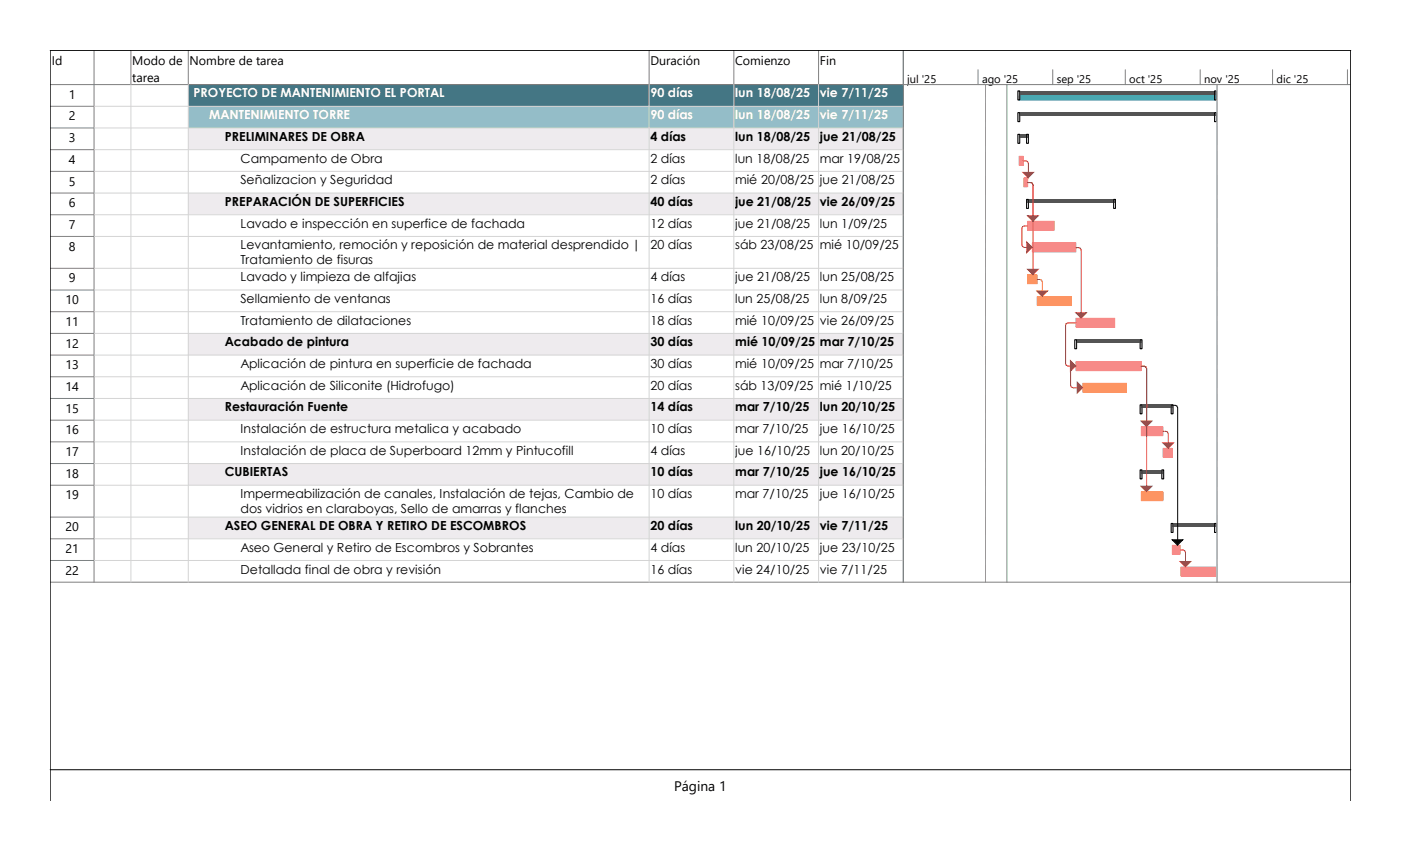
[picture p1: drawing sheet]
<svg xmlns="http://www.w3.org/2000/svg" width="356mm" height="216mm" viewBox="0 0 356 216" stroke-linecap="round" stroke-linejoin="round" font-family="sans-serif">
<g fill="#447684">
<path d="M47.8 21.4h116.9v5.5h-116.9z"/>
<path d="M164.7 21.4h21.5v5.5h-21.5z"/>
<path d="M186.2 21.4h21.5v5.5h-21.5z"/>
<path d="M207.7 21.4h21.5v5.5h-21.5z"/>
</g>
<g fill="#94bdc8">
<path d="M47.8 26.9h116.9v5.5h-116.9z"/>
<path d="M164.7 26.9h21.5v5.5h-21.5z"/>
<path d="M186.2 26.9h21.5v5.5h-21.5z"/>
<path d="M207.7 26.9h21.5v5.5h-21.5z"/>
</g>
<g fill="#eeebee">
<path d="M47.8 32.4h116.9v5.5h-116.9z"/>
<path d="M164.7 32.4h21.5v5.5h-21.5z"/>
<path d="M186.2 32.4h21.5v5.5h-21.5z"/>
<path d="M207.7 32.4h21.5v5.5h-21.5z"/>
</g>
<g fill="#fff">
<path d="M47.8 37.9h116.9v5.5h-116.9z"/>
<path d="M164.7 37.9h21.5v5.5h-21.5z"/>
<path d="M186.2 37.9h21.5v5.5h-21.5z"/>
<path d="M207.7 37.9h21.5v5.5h-21.5z"/>
<path d="M47.8 43.4h116.9v5.5h-116.9z"/>
<path d="M164.7 43.4h21.5v5.5h-21.5z"/>
<path d="M186.2 43.4h21.5v5.5h-21.5z"/>
<path d="M207.7 43.4h21.5v5.5h-21.5z"/>
</g>
<g fill="#eeebee">
<path d="M47.8 48.9h116.9v5.5h-116.9z"/>
<path d="M164.7 48.9h21.5v5.5h-21.5z"/>
<path d="M186.2 48.9h21.5v5.5h-21.5z"/>
<path d="M207.7 48.9h21.5v5.5h-21.5z"/>
</g>
<g fill="#fff">
<path d="M47.8 54.4h116.9v5.5h-116.9z"/>
<path d="M164.7 54.4h21.5v5.5h-21.5z"/>
<path d="M186.2 54.4h21.5v5.5h-21.5z"/>
<path d="M207.7 54.4h21.5v5.5h-21.5z"/>
<path d="M47.8 59.9h116.9v8.1h-116.9z"/>
<path d="M164.7 59.9h21.5v8.1h-21.5z"/>
<path d="M186.2 59.9h21.5v8.1h-21.5z"/>
<path d="M207.7 59.9h21.5v8.1h-21.5z"/>
<path d="M47.8 68h116.9v5.5h-116.9z"/>
<path d="M164.7 68h21.5v5.5h-21.5z"/>
<path d="M186.2 68h21.5v5.5h-21.5z"/>
<path d="M207.7 68h21.5v5.5h-21.5z"/>
<path d="M47.8 73.5h116.9v5.5h-116.9z"/>
<path d="M164.7 73.5h21.5v5.5h-21.5z"/>
<path d="M186.2 73.5h21.5v5.5h-21.5z"/>
<path d="M207.7 73.5h21.5v5.5h-21.5z"/>
<path d="M47.8 79h116.9v5.5h-116.9z"/>
<path d="M164.7 79h21.5v5.5h-21.5z"/>
<path d="M186.2 79h21.5v5.5h-21.5z"/>
<path d="M207.7 79h21.5v5.5h-21.5z"/>
</g>
<g fill="#eeebee">
<path d="M47.8 84.5h116.9v5.5h-116.9z"/>
<path d="M164.7 84.5h21.5v5.5h-21.5z"/>
<path d="M186.2 84.5h21.5v5.5h-21.5z"/>
<path d="M207.7 84.5h21.5v5.5h-21.5z"/>
</g>
<g fill="#fff">
<path d="M47.8 90h116.9v5.5h-116.9z"/>
<path d="M164.7 90h21.5v5.5h-21.5z"/>
<path d="M186.2 90h21.5v5.5h-21.5z"/>
<path d="M207.7 90h21.5v5.5h-21.5z"/>
<path d="M47.8 95.5h116.9v5.5h-116.9z"/>
<path d="M164.7 95.5h21.5v5.5h-21.5z"/>
<path d="M186.2 95.5h21.5v5.5h-21.5z"/>
<path d="M207.7 95.5h21.5v5.5h-21.5z"/>
</g>
<g fill="#eeebee">
<path d="M47.8 101h116.9v5.6h-116.9z"/>
<path d="M164.7 101h21.5v5.6h-21.5z"/>
<path d="M186.2 101h21.5v5.6h-21.5z"/>
<path d="M207.7 101h21.5v5.6h-21.5z"/>
</g>
<g fill="#fff">
<path d="M47.8 106.6h116.9v5.5h-116.9z"/>
<path d="M164.7 106.6h21.5v5.5h-21.5z"/>
<path d="M186.2 106.6h21.5v5.5h-21.5z"/>
<path d="M207.7 106.6h21.5v5.5h-21.5z"/>
<path d="M47.8 112.1h116.9v5.5h-116.9z"/>
<path d="M164.7 112.1h21.5v5.5h-21.5z"/>
<path d="M186.2 112.1h21.5v5.5h-21.5z"/>
<path d="M207.7 112.1h21.5v5.5h-21.5z"/>
</g>
<g fill="#eeebee">
<path d="M47.8 117.6h116.9v5.5h-116.9z"/>
<path d="M164.7 117.6h21.5v5.5h-21.5z"/>
<path d="M186.2 117.6h21.5v5.5h-21.5z"/>
<path d="M207.7 117.6h21.5v5.5h-21.5z"/>
</g>
<g fill="#fff">
<path d="M47.8 123.1h116.9v8h-116.9z"/>
<path d="M164.7 123.1h21.5v8h-21.5z"/>
<path d="M186.2 123.1h21.5v8h-21.5z"/>
<path d="M207.7 123.1h21.5v8h-21.5z"/>
</g>
<g fill="#eeebee">
<path d="M47.8 131.1h116.9v5.6h-116.9z"/>
<path d="M164.7 131.1h21.5v5.6h-21.5z"/>
<path d="M186.2 131.1h21.5v5.6h-21.5z"/>
<path d="M207.7 131.1h21.5v5.6h-21.5z"/>
</g>
<g fill="#fff">
<path d="M47.8 136.7h116.9v5.5h-116.9z"/>
<path d="M164.7 136.7h21.5v5.5h-21.5z"/>
<path d="M186.2 136.7h21.5v5.5h-21.5z"/>
<path d="M207.7 136.7h21.5v5.5h-21.5z"/>
<path d="M47.8 142.2h116.9v5.5h-116.9z"/>
<path d="M164.7 142.2h21.5v5.5h-21.5z"/>
<path d="M186.2 142.2h21.5v5.5h-21.5z"/>
<path d="M207.7 142.2h21.5v5.5h-21.5z"/>
</g>
<g fill="none" stroke="#808080" stroke-width=".25">
<path d="M23.9 12.8v134.9M33.2 12.8v8.7M47.8 12.8v8.7M164.8 12.8v8.7M186.3 12.8v8.7M207.8 12.8v8.7M229.3 12.8v134.9h-216.5M12.8 21.5h216.5M12.8 27h11.1M12.8 32.5h11.1M12.8 38h11.1M12.8 43.5h11.1"/>
<path d="M12.8 49h11.1M12.8 54.5h11.1M12.8 60h11.1M12.8 68.1h11.1M12.8 73.6h11.1M12.8 79.1h11.1M12.8 84.6h11.1M12.8 90.1h11.1M12.8 95.6h11.1M12.8 101.1h11.1M12.8 106.6h11.1M12.8 112.1h11.1"/>
<path d="M12.8 117.6h11.1M12.8 123.1h11.1M12.8 131.2h11.1M12.8 136.7h11.1M12.8 142.2h11.1"/>
</g>
<g fill="none" stroke="#d4d4d4" stroke-width=".25">
<path d="M24 27h205.3M24 32.5h205.3M24 38h205.3M33.2 21.5v126.2M47.8 21.5v126.2M164.8 21.5v126.2M186.3 21.5v126.2M207.8 21.5v126.2M24 43.5h205.3M24 49h205.3M24 54.5h205.3M24 60h205.3"/>
<path d="M24 68.1h205.3M24 73.6h205.3M24 79.1h205.3M24 84.6h205.3M24 90.1h205.3M24 95.6h205.3M24 101.1h205.3M24 106.6h205.3M24 112.1h205.3M24 117.6h205.3M24 123.1h205.3M24 131.2h205.3"/>
<path d="M24 136.7h205.3M24 142.2h205.3"/>
</g>
<path d="M248.2 21.5v126.2M267.2 21.5v126.2M285.6 21.5v126.2M304.6 21.5v126.2M323 21.5v126.2M342 21.5v126.2" fill="none" stroke="#fff" stroke-width=".25"/>
<path d="M258.7 24.3h49.9v1.1h-49.9z" fill="#2ba3ad"/>
<path d="M258.7 24.3h49.9v1.1h-49.9z" fill="none" stroke="#2ba3ad" stroke-width=".25"/>
<path d="M258.7 23.1h49.9v.8h-49.9z" fill="#545454"/>
<path d="M258.4 23.1h.4v2.3h-.4zM308.3 23.1h.4v2.3h-.4z" fill="none" stroke="#b2b2b2" stroke-width=".25"/>
<path d="M258.4 23.1h.4v2.3h-.4zM308.3 23.1h.4v2.3h-.4z" fill="none" stroke="#070707" stroke-width=".25"/>
<path d="M258.7 28.6h49.9v.8h-49.9z" fill="#545454"/>
<path d="M258.4 28.6h.4v2.3h-.4zM308.3 28.6h.4v2.3h-.4z" fill="none" stroke="#b2b2b2" stroke-width=".25"/>
<path d="M258.4 28.6h.4v2.3h-.4zM308.3 28.6h.4v2.3h-.4z" fill="none" stroke="#070707" stroke-width=".25"/>
<path d="M258.7 34.1h2.2v.8h-2.2z" fill="#545454"/>
<path d="M258.4 34.1h.4v2.3h-.4zM260.6 34.1h.4v2.3h-.4z" fill="none" stroke="#b2b2b2" stroke-width=".25"/>
<path d="M258.4 34.1h.4v2.3h-.4zM260.6 34.1h.4v2.3h-.4z" fill="none" stroke="#070707" stroke-width=".25"/>
<path d="M258.7 39.6h1v2.3h-1z" fill="#f78a88"/>
<path d="M258.7 39.6h1v2.3h-1z" fill="none" stroke="#f78a88" stroke-width=".25"/>
<path d="M259.9 45.1h1v2.3h-1z" fill="#f78a88"/>
<path d="M259.9 45.1h1v2.3h-1z" fill="none" stroke="#f78a88" stroke-width=".25"/>
<path d="M260.9 50.6h22.1v.8h-22.1z" fill="#545454"/>
<path d="M260.6 50.6h.4v2.3h-.4zM282.7 50.6h.4v2.3h-.4z" fill="none" stroke="#b2b2b2" stroke-width=".25"/>
<path d="M260.6 50.6h.4v2.3h-.4zM282.7 50.6h.4v2.3h-.4z" fill="none" stroke="#070707" stroke-width=".25"/>
<path d="M260.9 56.1h6.7v2.3h-6.7z" fill="#f78a88"/>
<path d="M260.9 56.1h6.7v2.3h-6.7z" fill="none" stroke="#f78a88" stroke-width=".25"/>
<path d="M262 61.6h11.1v2.3h-11.1z" fill="#f78a88"/>
<path d="M262 61.6h11.1v2.3h-11.1z" fill="none" stroke="#f78a88" stroke-width=".25"/>
<path d="M260.9 69.7h2.3v2.3h-2.3z" fill="#f96"/>
<path d="M260.9 69.7h2.3v2.3h-2.3z" fill="none" stroke="#f96" stroke-width=".25"/>
<path d="M263.2 75.2h8.7v2.3h-8.7z" fill="#f96"/>
<path d="M263.2 75.2h8.7v2.3h-8.7z" fill="none" stroke="#f96" stroke-width=".25"/>
<path d="M273.1 80.7h9.9v2.3h-9.9z" fill="#f78a88"/>
<path d="M273.1 80.7h9.9v2.3h-9.9z" fill="none" stroke="#f78a88" stroke-width=".25"/>
<path d="M273.1 86.2h16.6v.8h-16.6z" fill="#545454"/>
<path d="M272.8 86.2h.5v2.3h-.5zM289.4 86.2h.5v2.3h-.5z" fill="none" stroke="#b2b2b2" stroke-width=".25"/>
<path d="M272.8 86.2h.5v2.3h-.5zM289.4 86.2h.5v2.3h-.5z" fill="none" stroke="#070707" stroke-width=".25"/>
<path d="M273.1 91.7h16.6v2.3h-16.6z" fill="#f78a88"/>
<path d="M273.1 91.7h16.6v2.3h-16.6z" fill="none" stroke="#f78a88" stroke-width=".25"/>
<path d="M274.8 97.2h11.1v2.3h-11.1z" fill="#f96"/>
<path d="M274.8 97.2h11.1v2.3h-11.1z" fill="none" stroke="#f96" stroke-width=".25"/>
<path d="M289.7 102.7h7.9v.8h-7.9z" fill="#545454"/>
<path d="M289.4 102.7h.5v2.3h-.5zM297.3 102.7h.4v2.3h-.4z" fill="none" stroke="#b2b2b2" stroke-width=".25"/>
<path d="M289.4 102.7h.5v2.3h-.5zM297.3 102.7h.4v2.3h-.4z" fill="none" stroke="#070707" stroke-width=".25"/>
<path d="M289.7 108.2h5.5v2.3h-5.5z" fill="#f78a88"/>
<path d="M289.7 108.2h5.5v2.3h-5.5z" fill="none" stroke="#f78a88" stroke-width=".25"/>
<path d="M295.2 113.7h2.4v2.3h-2.4z" fill="#f78a88"/>
<path d="M295.2 113.7h2.4v2.3h-2.4z" fill="none" stroke="#f78a88" stroke-width=".25"/>
<path d="M289.7 119.3h5.5v.7h-5.5z" fill="#545454"/>
<path d="M289.4 119.2h.5v2.3h-.5zM294.9 119.2h.5v2.3h-.5z" fill="none" stroke="#b2b2b2" stroke-width=".25"/>
<path d="M289.4 119.2h.5v2.3h-.5zM294.9 119.2h.5v2.3h-.5z" fill="none" stroke="#070707" stroke-width=".25"/>
<path d="M289.7 124.8h5.5v2.2h-5.5z" fill="#f96"/>
<path d="M289.7 124.8h5.5v2.2h-5.5z" fill="none" stroke="#f96" stroke-width=".25"/>
<path d="M297.6 132.8h11v.8h-11z" fill="#545454"/>
<path d="M297.3 132.8h.4v2.3h-.4zM308.3 132.8h.4v2.3h-.4z" fill="none" stroke="#b2b2b2" stroke-width=".25"/>
<path d="M297.3 132.8h.4v2.3h-.4zM308.3 132.8h.4v2.3h-.4z" fill="none" stroke="#070707" stroke-width=".25"/>
<path d="M297.6 138.3h2v2.3h-2z" fill="#f78a88"/>
<path d="M297.6 138.3h2v2.3h-2z" fill="none" stroke="#f78a88" stroke-width=".25"/>
<path d="M299.7 143.8h8.9v2.3h-8.9z" fill="#f78a88"/>
<path d="M299.7 143.8h8.9v2.3h-8.9z" fill="none" stroke="#f78a88" stroke-width=".25"/>
<path d="M259.7 40.8l1.1 .2 .2 .4v3.7" fill="none" stroke="#dd2421" stroke-width=".25"/>
<path d="M259.6 43.7h2.7l-1.3 1.4z" fill="#dd2421"/>
<path d="M259.6 43.7h2.7l-1.3 1.4zM260.9 46.3l1.1 .2 .2 .4v9.2" fill="none" stroke="#dd2421" stroke-width=".25"/>
<path d="M260.8 54.7h2.7l-1.3 1.4z" fill="#dd2421"/>
<path d="M260.8 54.7h2.7l-1.3 1.4zM260.9 46.3l1.1 .2 .2 .4v22.8" fill="none" stroke="#dd2421" stroke-width=".25"/>
<path d="M260.8 68.3h2.7l-1.3 1.4z" fill="#dd2421"/>
<path d="M260.9 57.3l-1.4 .2-.1 .5v4.1l.1 .5 .5 .2h2M260.8 68.3h2.7l-1.3 1.4z" fill="none" stroke="#dd2421" stroke-width=".25"/>
<path d="M260.6 61.4l1.4 1.3-1.4 1.4z" fill="#dd2421"/>
<path d="M260.6 61.4l1.4 1.3-1.4 1.4zM273.1 62.8l1.1 .2 .2 .5v17.2" fill="none" stroke="#dd2421" stroke-width=".25"/>
<path d="M273 79.3h2.8l-1.4 1.4z" fill="#dd2421"/>
<path d="M273 79.3h2.8l-1.4 1.4z" fill="none" stroke="#dd2421" stroke-width=".25"/>
<path d="M263.2 70.9l1.2 .2 .2 .4v3.7" fill="none" stroke="#e54c00" stroke-width=".25"/>
<path d="M263.2 73.8h2.7l-1.4 1.4z" fill="#e54c00"/>
<path d="M263.2 73.8h2.7l-1.4 1.4z" fill="none" stroke="#e54c00" stroke-width=".25"/>
<path d="M273.1 81.9h-2l-.5 .2-.1 .4v9.7l.1 .5 .5 .2h2" fill="none" stroke="#dd2421" stroke-width=".25"/>
<path d="M271.7 91.5l1.3 1.3-1.3 1.4z" fill="#dd2421"/>
<path d="M271.7 91.5l1.3 1.3-1.3 1.4zM273.1 92.9l-1.2 .2-.2 .5v4.1l.2 .5 .5 .2h2.4" fill="none" stroke="#dd2421" stroke-width=".25"/>
<path d="M273.4 97l1.4 1.3-1.4 1.4z" fill="#dd2421"/>
<path d="M273.4 97l1.4 1.3-1.4 1.4zM289.7 92.9l1.1 .2 .2 .5v14.6" fill="none" stroke="#dd2421" stroke-width=".25"/>
<path d="M289.6 106.8h2.8l-1.4 1.4z" fill="#dd2421"/>
<path d="M289.7 92.9l1.1 .2 .2 .5v31.2M289.6 106.8h2.8l-1.4 1.4z" fill="none" stroke="#dd2421" stroke-width=".25"/>
<path d="M289.6 123.4h2.8l-1.4 1.3z" fill="#dd2421"/>
<path d="M289.6 123.4h2.8l-1.4 1.3z" fill="none" stroke="#dd2421" stroke-width=".25"/>
<path d="M297.6 102.8l1.1 .2 .2 .5v34.8" fill="none" stroke="#070707" stroke-width=".25"/>
<path d="M297.5 136.9h2.7l-1.3 1.4z" fill="#070707"/>
<path d="M297.5 136.9h2.7l-1.3 1.4z" fill="none" stroke="#070707" stroke-width=".25"/>
<path d="M295.2 109.4l1.1 .2 .2 .5v3.6" fill="none" stroke="#dd2421" stroke-width=".25"/>
<path d="M295.1 112.4h2.8l-1.4 1.3z" fill="#dd2421"/>
<path d="M295.1 112.4h2.8l-1.4 1.3zM299.5 139.5l1.2 .2 .2 .5v3.6" fill="none" stroke="#dd2421" stroke-width=".25"/>
<path d="M299.5 142.5h2.7l-1.3 1.3z" fill="#dd2421"/>
<path d="M299.5 142.5h2.7l-1.3 1.3z" fill="none" stroke="#dd2421" stroke-width=".25"/>
<path d="M255.6 21.5v126.2" fill="none" stroke="#8bbf8a" stroke-width=".34"/>
<path d="M250.1 21.5v126.2M308.9 21.5v126.2" fill="none" stroke="#fff" stroke-width=".25"/>
<path d="M229.3 12.8v134.9h113.5v-134.9M248.2 17.7v3.8M267.2 17.7v3.8M285.6 17.7v3.8M304.6 17.7v3.8M323 17.7v3.8M342 17.7v3.8M229.3 21.5h113.5M250.1 21.5v126.2M308.9 21.5v126.2" fill="none" stroke="#808080" stroke-width=".25"/>
<path d="M12.7 195.3h330.2M12.7 203.2v-190.4h330.2v190.4" fill="none" stroke="#000" stroke-width=".25"/>
<text font-size="3.5" x="171.2" y="200.7">Página 1</text>
<g font-size="3.2">
<text x="13.1" y="16.6">Id</text>
<text x="33.6" y="16.6">Modo de</text>
<text x="48.1" y="16.6">Nombre de tarea</text>
<text x="165.1" y="16.6">Duración</text>
<text x="186.6" y="16.6">Comienzo</text>
<text x="208.1" y="16.6">Fin</text>
<text x="33.6" y="20.8">tarea</text>
<text x="17.5" y="25.1">1</text>
<text x="17.5" y="30.6">2</text>
<text x="57.1" y="35.7">PRELIMINARES DE OBRA</text>
<text x="165.1" y="35.7">4 días</text>
<text x="186.6" y="35.7">lun 18/08/25</text>
<text x="208.1" y="35.7">jue 21/08/25</text>
<text x="17.5" y="36.1">3</text>
<text x="17.5" y="41.6">4</text>
<text x="61" y="41.3">Campamento de Obra</text>
<text x="165.1" y="41.3">2 días</text>
<text x="186.6" y="41.3">lun 18/08/25</text>
<text x="208.1" y="41.3">mar 19/08/25</text>
<text x="17.5" y="47.1">5</text>
<text x="61" y="46.8">Señalizacion y Seguridad</text>
<text x="165.1" y="46.8">2 días</text>
<text x="186.6" y="46.8">mié 20/08/25</text>
<text x="208.1" y="46.8">jue 21/08/25</text>
<text x="17.5" y="52.6">6</text>
<text x="57.1" y="52.2">PREPARACIÓN DE SUPERFICIES</text>
<text x="165.1" y="52.2">40 días</text>
<text x="186.6" y="52.2">jue 21/08/25</text>
<text x="208.1" y="52.2">vie 26/09/25</text>
<text x="17.5" y="58.1">7</text>
<text x="61" y="57.8">Lavado e inspección en superfice de fachada</text>
<text x="165.1" y="57.8">12 días</text>
<text x="186.6" y="57.8">jue 21/08/25</text>
<text x="208.1" y="57.8">lun 1/09/25</text>
<text x="17.5" y="63.6">8</text>
<text x="61" y="63.3">Levantamiento, remoción y reposición de material desprendido |</text>
<text x="165.1" y="63.3">20 días</text>
<text x="186.6" y="63.3">sáb 23/08/25</text>
<text x="208.1" y="63.3">mié 10/09/25</text>
<text x="17.5" y="71.7">9</text>
<text x="61" y="67.1">Tratamiento de fisuras</text>
<text x="61" y="71.4">Lavado y limpieza de alfajias</text>
<text x="165.1" y="71.4">4 días</text>
<text x="186.6" y="71.4">jue 21/08/25</text>
<text x="208.1" y="71.4">lun 25/08/25</text>
<text x="16.6" y="77.2">10</text>
<text x="61" y="76.9">Sellamiento de ventanas</text>
<text x="165.1" y="76.9">16 días</text>
<text x="186.6" y="76.9">lun 25/08/25</text>
<text x="208.1" y="76.9">lun 8/09/25</text>
<text x="16.6" y="82.7">11</text>
<text x="61" y="82.4">Tratamiento de dilataciones</text>
<text x="165.1" y="82.4">18 días</text>
<text x="186.6" y="82.4">mié 10/09/25</text>
<text x="208.1" y="82.4">vie 26/09/25</text>
<text x="16.6" y="88.2">12</text>
<text x="57.1" y="87.8">Acabado de pintura</text>
<text x="165.1" y="87.8">30 días</text>
<text x="186.6" y="87.8">mié 10/09/25</text>
<text x="208.1" y="87.8">mar 7/10/25</text>
<text x="16.6" y="93.7">13</text>
<text x="61" y="93.4">Aplicación de pintura en superficie de fachada</text>
<text x="165.1" y="93.4">30 días</text>
<text x="186.6" y="93.4">mié 10/09/25</text>
<text x="208.1" y="93.4">mar 7/10/25</text>
<text x="16.6" y="99.2">14</text>
<text x="61" y="98.9">Aplicación de Siliconite (Hidrofugo)</text>
<text x="165.1" y="98.9">20 días</text>
<text x="186.6" y="98.9">sáb 13/09/25</text>
<text x="208.1" y="98.9">mié 1/10/25</text>
<text x="16.6" y="104.7">15</text>
<text x="57.1" y="104.4">Restauración Fuente</text>
<text x="165.1" y="104.4">14 días</text>
<text x="186.6" y="104.4">mar 7/10/25</text>
<text x="208.1" y="104.4">lun 20/10/25</text>
<text x="16.6" y="110.2">16</text>
<text x="61" y="109.9">Instalación de estructura metalica y acabado</text>
<text x="165.1" y="109.9">10 días</text>
<text x="186.6" y="109.9">mar 7/10/25</text>
<text x="208.1" y="109.9">jue 16/10/25</text>
<text x="16.6" y="115.7">17</text>
<text x="61" y="115.4">Instalación de placa de Superboard 12mm y Pintucofill</text>
<text x="165.1" y="115.4">4 días</text>
<text x="186.6" y="115.4">jue 16/10/25</text>
<text x="208.1" y="115.4">lun 20/10/25</text>
<text x="16.6" y="121.2">18</text>
<text x="57.1" y="120.9">CUBIERTAS</text>
<text x="165.1" y="120.9">10 días</text>
<text x="186.6" y="120.9">mar 7/10/25</text>
<text x="208.1" y="120.9">jue 16/10/25</text>
<text x="16.6" y="126.7">19</text>
<text x="61" y="126.4">Impermeabilización de canales, Instalación de tejas, Cambio de</text>
<text x="61" y="130.2">dos vidrios en claraboyas, Sello de amarras y flanches</text>
<text x="165.1" y="126.4">10 días</text>
<text x="186.6" y="126.4">mar 7/10/25</text>
<text x="208.1" y="126.4">jue 16/10/25</text>
<text x="16.6" y="134.8">20</text>
<text x="57.1" y="134.5">ASEO GENERAL DE OBRA Y RETIRO DE ESCOMBROS</text>
<text x="165.1" y="134.5">20 días</text>
<text x="186.6" y="134.5">lun 20/10/25</text>
<text x="208.1" y="134.5">vie 7/11/25</text>
<text x="16.6" y="140.3">21</text>
<text x="61" y="140">Aseo General y Retiro de Escombros y Sobrantes</text>
<text x="165.1" y="140">4 días</text>
<text x="186.6" y="140">lun 20/10/25</text>
<text x="208.1" y="140">jue 23/10/25</text>
<text x="16.6" y="145.8">22</text>
<text x="61" y="145.5">Detallada final de obra y revisión</text>
<text x="165.1" y="145.5">16 días</text>
<text x="186.6" y="145.5">vie 24/10/25</text>
<text x="208.1" y="145.5">vie 7/11/25</text>
</g>
<g font-size="3.2" fill="#fff">
<text x="49.1" y="24.7">PROYECTO DE MANTENIMIENTO EL PORTAL</text>
<text x="165.1" y="24.7">90 días</text>
<text x="186.6" y="24.7">lun 18/08/25</text>
<text x="208.1" y="24.7">vie 7/11/25</text>
<text x="53.1" y="30.2">MANTENIMIENTO TORRE</text>
<text x="165.1" y="30.2">90 días</text>
<text x="186.6" y="30.2">lun 18/08/25</text>
<text x="208.1" y="30.2">vie 7/11/25</text>
</g>
<g font-size="2.8">
<text x="230.3" y="21.1">jul '25</text>
<text x="249.3" y="21.1">ago '25</text>
<text x="268.2" y="21.1">sep '25</text>
<text x="286.6" y="21.1">oct '25</text>
<text x="305.6" y="21.1">nov '25</text>
<text x="324" y="21.1">dic '25</text>
</g>
</svg>
